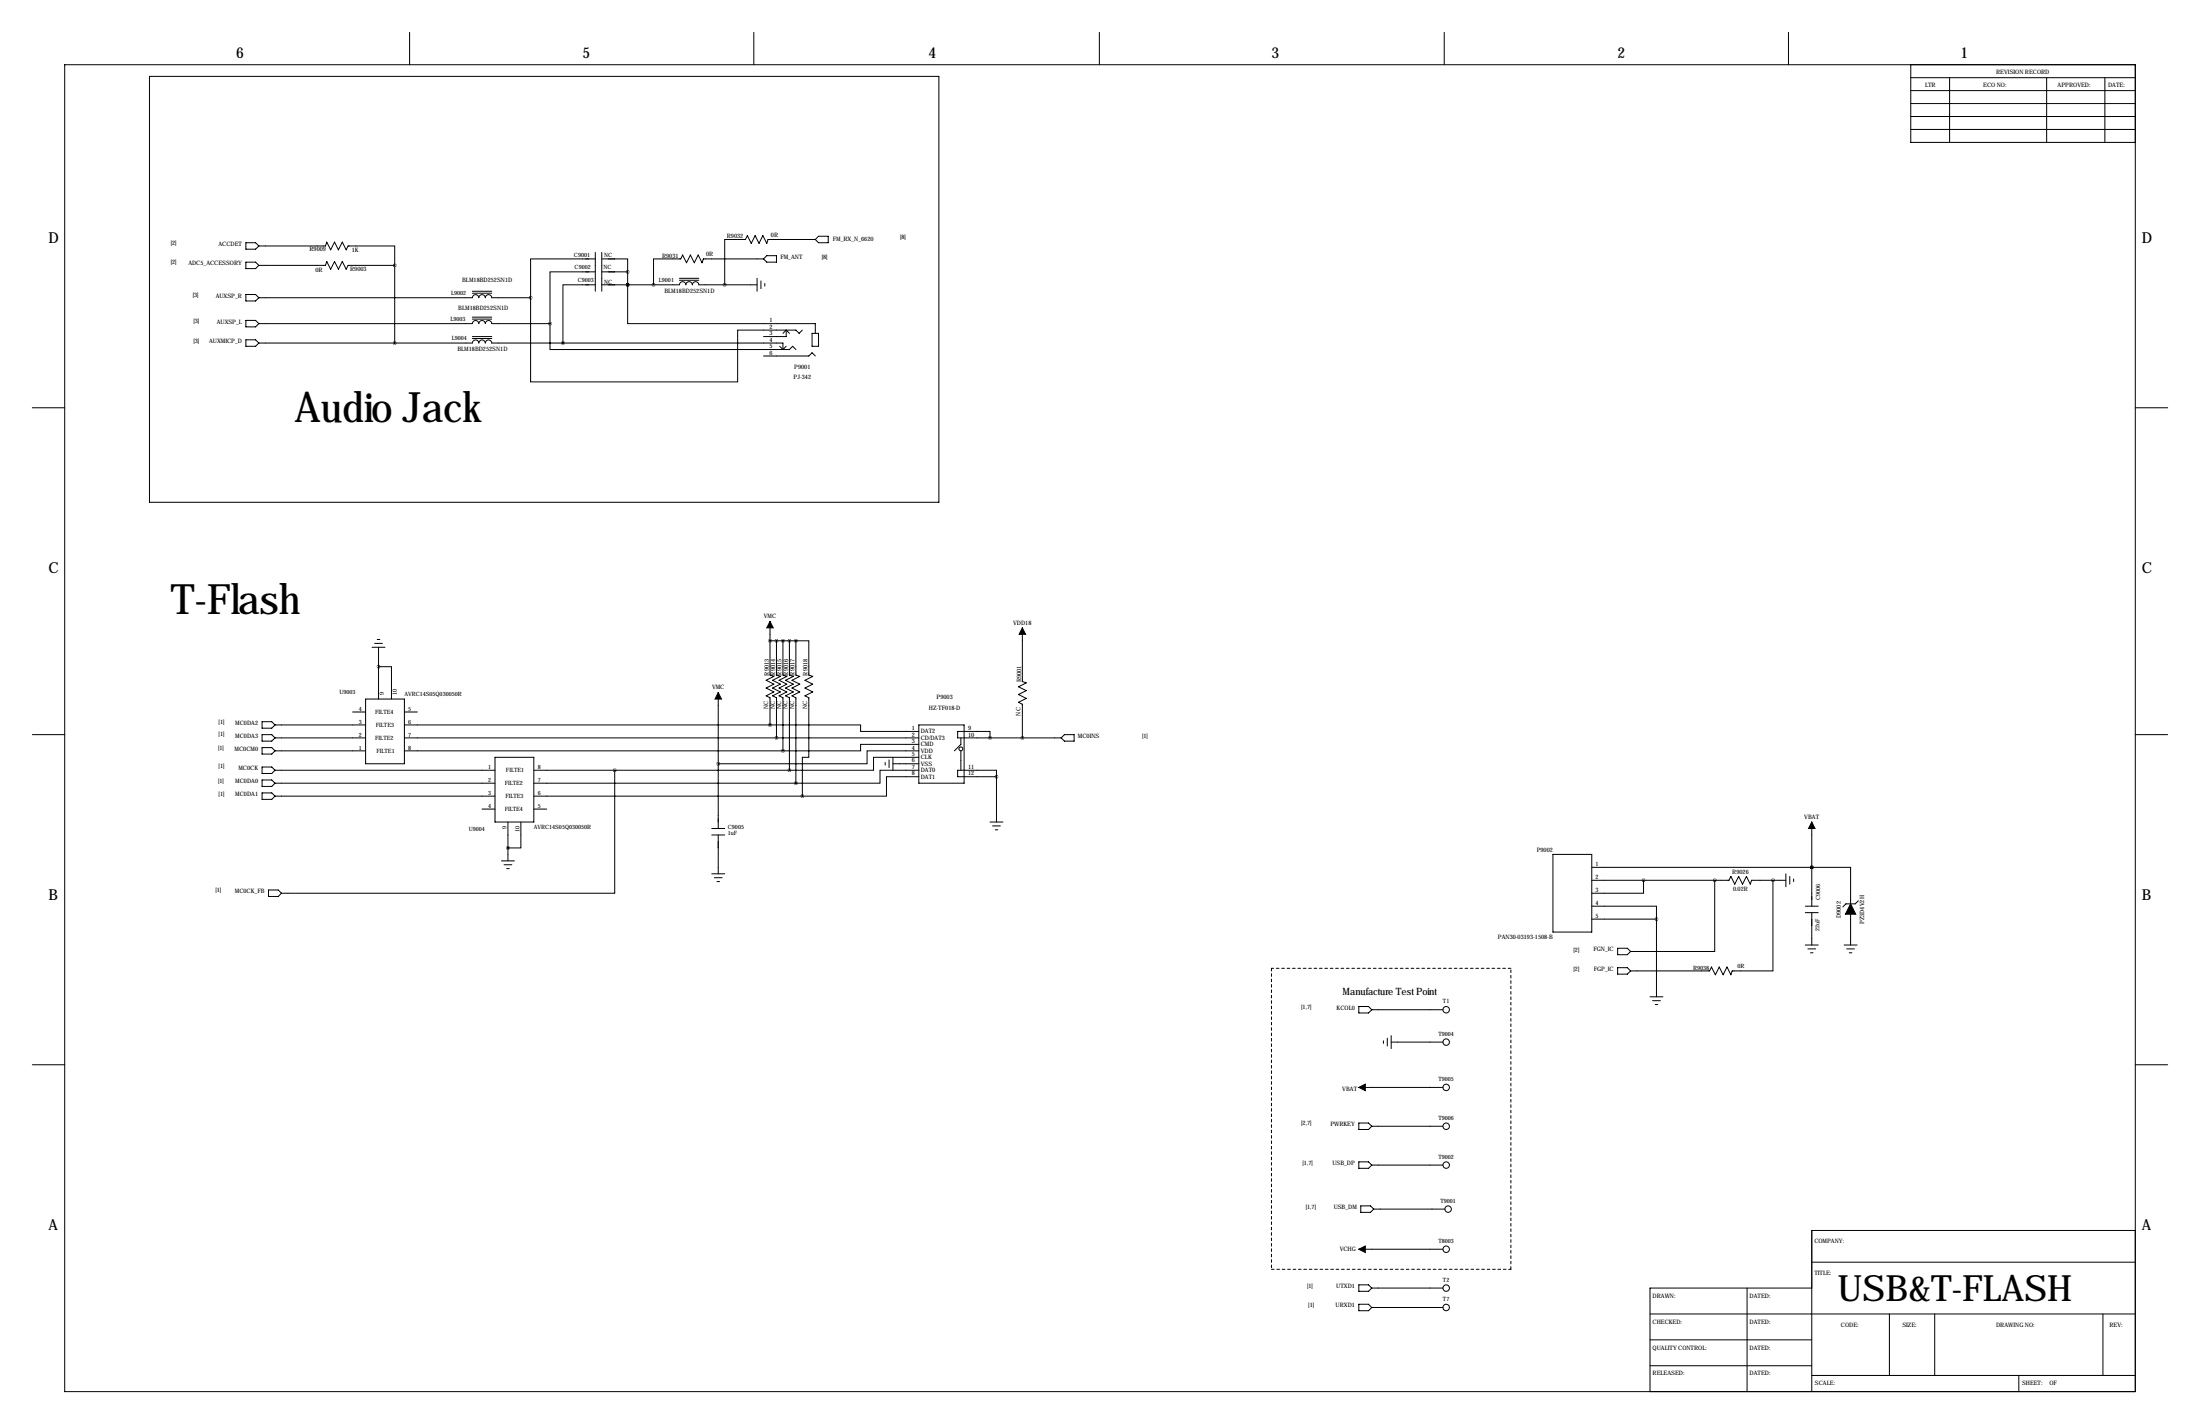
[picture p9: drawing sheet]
<svg xmlns="http://www.w3.org/2000/svg" width="864mm" height="559mm" viewBox="0 0 864 559" stroke-linecap="round" stroke-linejoin="round" font-family="sans-serif">
<g fill="none" stroke="#000" stroke-width=".39">
<path d="M160.8 12.7v12.7M295.9 12.7v12.7M431.5 12.7v12.7M566.9 12.7v12.7M702.1 12.7v12.7M25.4 25.4h812.8v520.7h-812.8zM58.7 30h309.9v167.1h-309.9zM750.1 25.4v30.5h88.1M750.1 35.6h88.1M750.1 30.5h88.1M765.3 30.5v25.4M803.4 30.5v25.4"/>
<path d="M826.3 30.5v25.4M750.1 50.8h88.1M750.1 45.7h88.1M750.1 40.6h88.1M96.5 95.2h3.8l1.3 1.3-1.3 1.3h-3.8zM101.6 96.5h26.2l.5-1.5 1.5 3 1.5-3 1.5 3 1.6-3 1.5 3 .8-1.5h18.2v7.6M233.7 99.1v15.2M236.2 99.1v15.2M320 94h-18.5l-.5 1.5-1.5-3-1.6 3-1.5-3-1.5 3-1.5-3-.8 1.5h-8.1v17.8M320 94l1.3-1.3h3.8v2.5h-3.8zM96.5 102.9h3.8l1.3 1.2-1.3 1.3h-3.8zM96.5 115.6h3.8l1.3 1.2-1.3 1.3h-3.8z"/>
<path d="M101.6 116.8h83.8M101.6 104.1h26.2l.5-1.5 1.5 3.1 1.5-3.1 1.5 3.1 1.6-3.1 1.5 3.1 .8-1.6h18.2M154.9 104.1v30.5M185.4 114.3h7.6M185.4 115.1h7.6M185.4 116.8a1.27 1.27 0 0 1 1.3-1.2 1.27 1.27 0 0 1 1.3 1.2M188 116.8a1.27 1.27 0 0 1 1.2-1.2 1.27 1.27 0 0 1 1.3 1.2M190.5 116.8a1.27 1.27 0 0 1 1.3-1.2 1.27 1.27 0 0 1 1.2 1.2h15.3M208.3 116.8v33.1h81.3v-20.4h22.8l1.3 1.3 1.3-1.3M233.7 101.6h-25.4v15.2M233.7 106.7h-17.8v20.3M233.7 111.8h-12.7v22.8"/>
<path d="M236.2 111.8l30.5-.1a1.27 1.27 0 0 1 1.3-1.2 1.27 1.27 0 0 1 1.2 1.3 1.27 1.27 0 0 1 1.3-1.3 1.27 1.27 0 0 1 1.3 1.3 1.27 1.27 0 0 1 1.2-1.3 1.27 1.27 0 0 1 1.3 1.3h22.9M236.2 101.6h10.2v5.1M236.2 106.7h10.2M246.4 111.8v15.2h73.6v3.8M246.4 111.8h.1M246.4 106.7v5.1M266.7 109.2h7.6M266.7 110h7.6M297.2 109.2v5.1M298.7 110.2v3.1M299.7 101.6h-23.6l-.5 1.5-1.5-3-1.6 3-1.5-3-1.5 3-1.5-3-.8 1.5h-10.7v10.2M299.7 101.6l1.3-1.3h3.8v2.6h-3.8z"/>
<path d="M300.2 111.3v1M96.5 133.3h3.8l1.3 1.3-1.3 1.3h-3.8zM96.5 125.7h3.8l1.3 1.3-1.3 1.3h-3.8zM101.6 134.6h83.8a1.27 1.27 0 0 1 1.3-1.2 1.27 1.27 0 0 1 1.3 1.2 1.27 1.27 0 0 1 1.2-1.2 1.27 1.27 0 0 1 1.3 1.2 1.27 1.27 0 0 1 1.3-1.2 1.27 1.27 0 0 1 1.2 1.2h114.3v2.6M101.6 127h83.8a1.27 1.27 0 0 1 1.3-1.2 1.27 1.27 0 0 1 1.3 1.2 1.27 1.27 0 0 1 1.2-1.2 1.27 1.27 0 0 1 1.3 1.2 1.27 1.27 0 0 1 1.3-1.2 1.27 1.27 0 0 1 1.2 1.2h22.9M185.4 132.1h7.6M185.4 132.8h7.6M185.4 124.5h7.6M185.4 125.2h7.6M215.9 127v10.2h94l1.2-1.3 1.3 1.3M299.7 139.7h17.8l1.3-1.3 1.2 1.3M306.1 135.9l1.2 1.3"/>
<path d="M308.6 129.5v2.6h-8.9M308.6 135.9l-1.3 1.3M308.6 129.5l1.3 1.3M308.6 129.5l-1.3 1.3M318.8 130.8h2.5v5.1h-2.5zM12.7 160h12.7M838.2 160h12.7M146 254h5.1M147.1 252.5h3M148.1 251h1M148.6 254v20.3M302.3 243.8v21.1l1.5 .5-3.1 1.6 3.1 1.5-3.1 1.5 3.1 1.5-3.1 1.5 1.6 .8v10.7"/>
<path d="M302.3 251.5h10.1M304.8 251.5v13.4l1.5 .5-3 1.6 3 1.5-3 1.5 3 1.5-3 1.5 1.5 .8v15.8M307.3 251.5v13.4l1.6 .5-3.1 1.6 3.1 1.5-3.1 1.5 3.1 1.5-3.1 1.5 1.5 .8v20.8M309.9 251.5v13.4l1.5 .5-3 1.6 3 1.5-3 1.5 3 1.5-3 1.5 1.5 .8v28.5M312.4 251.5h5.1v13.4l1.5 .5-3 1.6 3 1.5-3 1.5 3 1.5-3 1.5 1.5 .8v23.4h-2.5v15.2M312.4 251.5v13.4l1.5 .5-3 1.6 3 1.5-3 1.5 3 1.5-3 1.5 1.5 .8v33.5M401.3 246.4v21.1l1.5 .5-3 1.5 3 1.5-3 1.5 3 1.6-3 1.5 1.5 .8v13.2M138.4 279.4h5.1M143.5 274.3h15.2v25.4h-15.2zM148.6 261.6h5.1v12.7M158.7 279.4h5.1M281.9 271.8v53.3"/>
<path d="M12.7 288.3h12.7M102.9 288.3h3.8l1.2 1.3-1.2 1.2h-3.8zM102.9 283.2h3.8l1.2 1.3-1.2 1.3h-3.8zM102.9 293.4h3.8l1.2 1.2-1.2 1.3h-3.8zM107.9 294.6h35.6M107.9 289.6h35.6M107.9 284.5h35.6M158.7 294.6h148.6M158.7 289.6h202M158.7 284.5h143.6M194.3 297.2h15.2v25.4h-15.2zM302.3 284.5h35.5v2.5h22.9"/>
<path d="M347.5 299.2v1M349 298.2v3M350.5 299.7h10.2M350.5 297.2v5.1M360.7 292.1h-22.9v2.5h-30.5M360.7 294.6h-20.3v5.1h-58.5M360.7 297.2h-17.8v5.1h-33M360.7 284.5h17.8v22.8h-17.8zM377.2 289.6v2.5l-2.6 2.5M377.2 294.6v7.7M388.6 289.6v-2.6h-12.7v2.6h40.7M417.8 288.3h3.8v2.5h-3.8l-1.2-1.2z"/>
<path d="M838.2 288.3h12.7M102.9 301h3.8l1.2 1.3-1.2 1.2h-3.8zM102.9 306.1h3.8l1.2 1.2-1.2 1.3h-3.8zM102.9 311.1h3.8l1.2 1.3-1.2 1.3h-3.8zM107.9 302.3h86.4M107.9 307.3h86.4M107.9 312.4h86.4M189.2 317.5h5.1M209.5 302.3h100.4M209.5 307.3h102.9M209.5 312.4h105.5M209.5 317.5h5.1"/>
<path d="M241.3 302.3v48.2h-130.8M360.7 302.3h-15.3v5h-33M360.7 304.8h-12.7v7.6h-33M375.9 302.3h15.3v2.5h-15.3zM391.2 304.8v17.8M196.8 337.8h5.1M197.9 339.3h3M199.4 322.6v15.2M204.5 322.6v10.1h-5.1M279.4 325.1h5.1M279.4 327.7h5.1M281.9 327.7v15.2"/>
<path d="M388.6 322.6h5.1M389.6 324.1h3.1M390.7 325.6h1M609.6 335.3h15.2v30.5h-15.2zM711.2 322.6v33M105.4 349.2h3.8l1.3 1.3-1.3 1.3h-3.8zM198.9 340.9h1M279.4 342.9h5.1M280.4 344.4h3.1M281.4 345.9h1M624.8 355.6h25.4v5.1M624.8 345.4h53.9l.7-1.5 1.6 3.1 1.5-3.1 1.5 3.1 1.5-3.1 1.6 3.1 .5-1.6h13.4"/>
<path d="M624.8 340.4h86.4M645.2 345.4v5.1h-20.4M673.1 345.4v28h-33M696 345.4v35.6h-16l-.6 1.5-1.5-3-1.5 3-1.5-3-1.5 3-1.6-3-.7 1.5h-31M701 342.9v5.1M702.6 343.9v3.1M704.1 344.9v1M708.7 355.6h5M708.7 358.1h5M711.2 340.4h.1M711.2 340.4h15.2v14.3M711.2 358.1v12.7"/>
<path d="M726.4 358.7v12.1M729.5 353.5l-1.2 1.2h-3.7l-1.2 1.2M624.8 360.7h25.4M635 372.1h3.8l1.3 1.3-1.3 1.2h-3.8zM635 379.7h3.8l1.3 1.3-1.3 1.3h-3.8zM650.2 360.7v30.5M708.7 370.8h5M709.7 372.4h3M710.7 373.9h1M723.9 370.8h5.1M724.9 372.4h3.1M725.9 373.9h1"/>
<path d="M533.4 395h3.8l1.3 1.2-1.3 1.3h-3.8zM538.5 396.2h27.9M647.7 391.2h5.1M648.7 392.7h3.1M649.7 394.2h1M12.7 417.8h12.7M543.1 408.4v1M544.6 407.4v3.1M546.1 408.9h20.3M546.1 406.4v5.1M838.2 417.8h12.7M533.4 426.7h33"/>
<path d="M533.4 440.7h3.8l1.3 1.3-1.3 1.2h-3.8zM533.4 455.9h3.8l1.3 1.3-1.3 1.3h-3.8zM538.5 442h27.9M538.5 457.2h27.9M534.2 473.2h3.8l1.2 1.3-1.2 1.2h-3.8zM539.2 474.5h28M533.4 490.2h33M711.2 495.3h127M838.2 482.9h-127v63.2M533.4 504.2h3.8l1.3 1.3-1.3 1.2h-3.8zM533.4 511.8h3.8l1.3 1.3-1.3 1.2h-3.8zM538.5 505.5h27.9"/>
<path d="M538.5 513.1h27.9M647.7 515.6h190.5M685.8 505.5v40.6M711.2 505.5h-63.5v40.6M741.7 515.6v24.2M759.5 515.6v24.2M825.5 515.6v24.2M647.7 535.9h63.5M647.7 525.8h63.5M711.2 539.8h127M792.5 539.8v6.3"/>
<circle cx="377.2" cy="293.9" r=".76"/>
<circle cx="567.7" cy="396.2" r="1.27"/>
<circle cx="567.7" cy="408.9" r="1.27"/>
<circle cx="567.7" cy="426.7" r="1.27"/>
<circle cx="567.7" cy="457.2" r="1.27"/>
<circle cx="567.7" cy="442" r="1.27"/>
<circle cx="568.5" cy="474.5" r="1.27"/>
<circle cx="567.7" cy="490.2" r="1.27"/>
<circle cx="567.7" cy="505.5" r="1.27"/>
<circle cx="567.7" cy="513.1" r="1.27"/>
</g>
<path d="M499.1 380v118.1M593.1 380h-94M499.1 498.1h94M593.1 498.1v-118.1" fill="none" stroke="#000" stroke-width=".39" stroke-dasharray="1.1 1.1"/>
<path d="M302.3 243.8l1.2 2.6h-2.5zM401.3 246.4l1.3 2.5h-2.6zM281.9 271.8l1.3 2.5h-2.5zM711.2 322.6l1.3 2.5h-2.6zM726.4 354.7l2.1 4h-4.1zM533.4 426.7l2.5-1.3v2.6zM533.4 490.2l2.5-1.3v2.6z" fill="#000" stroke="#000" stroke-width=".39"/>
<path d="M256.5 111.8a.05 .05 0 0 0 .1 0 .05 .05 0 0 0-.1 0zM246.3 111.8a.05 .05 0 0 0 .1 0 .05 .05 0 0 0-.1 0zM246.3 106.7a.05 .05 0 0 0 .1 0 .05 .05 0 0 0-.1 0zM284.4 111.8a.05 .05 0 0 0 .1 0 .05 .05 0 0 0-.1 0zM208.2 116.8a.05 .05 0 0 0 .1 0 .05 .05 0 0 0-.1 0zM154.9 104.1a.05 .05 0 0 0 .1 0 .05 .05 0 0 0-.1 0zM154.9 134.6a.05 .05 0 0 0 .1 0 .05 .05 0 0 0-.1 0zM695.9 345.4a.05 .05 0 0 0 .1 0 .05 .05 0 0 0-.1 0zM281.9 299.7a.05 .05 0 0 0 .1 0 .05 .05 0 0 0-.1 0zM302.2 251.5a.05 .05 0 0 0 .1 0 .05 .05 0 0 0-.1 0zM307.3 251.5a.05 .05 0 0 0 .1 0 .05 .05 0 0 0-.1 0zM309.8 251.5a.05 .05 0 0 0 .1 0 .05 .05 0 0 0-.1 0zM312.4 251.5a.05 .05 0 0 0 .1 0 .05 .05 0 0 0-.1 0zM309.8 302.3a.05 .05 0 0 0 .1 0 .05 .05 0 0 0-.1 0zM148.5 261.6a.05 .05 0 0 0 .1 0 .05 .05 0 0 0-.1 0zM199.3 332.7a.05 .05 0 0 0 .1 0 .05 .05 0 0 0-.1 0zM302.2 284.5a.05 .05 0 0 0 .1 0 .05 .05 0 0 0-.1 0zM307.3 294.6a.05 .05 0 0 0 .1 0 .05 .05 0 0 0-.1 0zM312.4 307.3a.05 .05 0 0 0 .1 0 .05 .05 0 0 0-.1 0zM314.9 312.4a.05 .05 0 0 0 .1 0 .05 .05 0 0 0-.1 0zM645.1 345.4a.05 .05 0 0 0 .1 0 .05 .05 0 0 0-.1 0zM391.1 304.8a.05 .05 0 0 0 .1 0 .05 .05 0 0 0-.1 0zM388.6 289.6a.05 .05 0 0 0 .1 0 .05 .05 0 0 0-.1 0zM401.3 289.6a.05 .05 0 0 0 .1 0 .05 .05 0 0 0-.1 0zM246.3 111.8a.05 .05 0 0 0 .1 0 .05 .05 0 0 0-.1 0zM220.9 134.6a.05 .05 0 0 0 .1 0 .05 .05 0 0 0-.1 0zM650.2 360.7a.05 .05 0 0 0 .1 0 .05 .05 0 0 0-.1 0z" fill="#000" stroke="#000" stroke-width="1.3"/>
<g font-size="16.5">
<text x="115.6" y="165.6">Audio Jack</text>
<text x="67.1" y="241">T-Flash</text>
</g>
<text font-size="14.2" x="721.4" y="510.5">USB&amp;T-FLASH</text>
<g font-size="5.9">
<text x="92.7" y="22.9">6</text>
<text x="228.6" y="22.9">5</text>
<text x="364.5" y="22.9">4</text>
<text x="499.1" y="22.9">3</text>
<text x="635" y="22.9">2</text>
<text x="769.6" y="22.9">1</text>
<text x="19" y="95.2">D</text>
<text x="840.7" y="95.2">D</text>
<text x="19" y="224.8">C</text>
<text x="840.7" y="224.8">C</text>
<text x="19" y="353.1">B</text>
<text x="840.7" y="353.1">B</text>
<text x="19" y="482.6">A</text>
<text x="840.7" y="482.6">A</text>
</g>
<text font-size="4" x="527" y="390.5">Manufacture Test Point</text>
<g font-size="2.4">
<text x="783.6" y="29.2">REVISION RECORD</text>
<text x="755.6" y="34.3">LTR</text>
<text x="778.5" y="34.3">ECO NO:</text>
<text x="807.7" y="34.3">APPROVED:</text>
<text x="827.5" y="34.3">DATE:</text>
<text x="285.3" y="93.5">R9032</text>
<text x="302.6" y="93">0R</text>
<text x="326.9" y="94.7">FM_RX_N_6620</text>
<text x="353.3" y="93.8">[8]</text>
<text x="67" y="96.1">[2]</text>
<text x="85.8" y="96.5">ACCDET</text>
<text x="121.5" y="98.6">R9009</text>
<text x="138.1" y="98.8">1K</text>
<text x="259.9" y="101.1">R9031</text>
<text x="277.2" y="100.6">0R</text>
<text x="306.3" y="101.6">FM_ANT</text>
<text x="322.6" y="101.7">[8]</text>
<text x="67" y="103.7">[2]</text>
<text x="73.9" y="104.1">ADC5_ACCESSORY</text>
<text x="123.8" y="106.7">0R</text>
<text x="137.5" y="106.2">R9003</text>
<text x="181.4" y="110.8">BLM18BD252SN1D</text>
<text x="75.7" y="116.6">[3]</text>
<text x="84.7" y="116.8">AUXSP_R</text>
<text x="260.8" y="115">BLM18BD252SN1D</text>
<text x="179.9" y="121.7">BLM18BD252SN1D</text>
<text x="75.9" y="126.8">[3]</text>
<text x="85.1" y="127">AUXSP_L</text>
<text x="302.1" y="126.5">1</text>
<text x="302.1" y="129">2</text>
<text x="302.1" y="131.6">3</text>
<text x="75.9" y="134.4">[3]</text>
<text x="82.1" y="134.6">AUXMICP_D</text>
<text x="179.5" y="137.8">BLM18BD252SN1D</text>
<text x="302.1" y="134.1">4</text>
<text x="302.1" y="136.7">5</text>
<text x="302.1" y="139.2">6</text>
<text x="311.5" y="148.9">PJ-342</text>
<text x="311.8" y="144.8">P9001</text>
<text x="299.8" y="242.6">VMC</text>
<text x="397.7" y="245.1">VDD18</text>
<text x="301.8" y="265.1" transform="rotate(-90 301.8 265.1)">R9013</text>
<text x="304.3" y="265.1" transform="rotate(-90 304.3 265.1)">R9014</text>
<text x="306.8" y="265.1" transform="rotate(-90 306.8 265.1)">R9015</text>
<text x="309.4" y="265.1" transform="rotate(-90 309.4 265.1)">R9016</text>
<text x="311.9" y="265.1" transform="rotate(-90 311.9 265.1)">R9017</text>
<text x="317" y="265.1" transform="rotate(-90 317 265.1)">R9018</text>
<text x="400.8" y="267.7" transform="rotate(-90 400.8 267.7)">R9001</text>
<text x="279.5" y="270.5">VMC</text>
<text x="367.6" y="274.3">P9003</text>
<text x="301.6" y="278.2" transform="rotate(-90 301.6 278.2)">NC</text>
<text x="304.1" y="278.2" transform="rotate(-90 304.1 278.2)">NC</text>
<text x="306.6" y="278.2" transform="rotate(-90 306.6 278.2)">NC</text>
<text x="309.2" y="278.2" transform="rotate(-90 309.2 278.2)">NC</text>
<text x="311.7" y="278.2" transform="rotate(-90 311.7 278.2)">NC</text>
<text x="316.8" y="278.2" transform="rotate(-90 316.8 278.2)">NC</text>
<text x="364.7" y="278.4">HZ-TF018-D</text>
<text x="400.6" y="280.8" transform="rotate(-90 400.6 280.8)">NC</text>
<text x="85.8" y="284">[1]</text>
<text x="92.4" y="284.5">MC0DA2</text>
<text x="357.9" y="286.5">1</text>
<text x="361.4" y="287.8">DAT2</text>
<text x="380" y="286.5">9</text>
<text x="85.8" y="288.9">[1]</text>
<text x="92.4" y="289.6">MC0DA3</text>
<text x="357.9" y="289.1">2</text>
<text x="357.9" y="291.6">3</text>
<text x="361.4" y="290.4">CD/DAT3</text>
<text x="361.4" y="292.9">CMD</text>
<text x="380" y="289.1">10</text>
<text x="423.2" y="289.6">MC0INS</text>
<text x="448.3" y="289.6">[1]</text>
<text x="85.6" y="294.2">[1]</text>
<text x="92.1" y="294.6">MC0CM0</text>
<text x="357.9" y="294.1">4</text>
<text x="357.9" y="296.7">5</text>
<text x="357.9" y="299.2">6</text>
<text x="361.4" y="295.4">VDD</text>
<text x="361.4" y="298">CLK</text>
<text x="85.8" y="301.6">[1]</text>
<text x="93.6" y="302.3">MC0CK</text>
<text x="357.9" y="301.8">7</text>
<text x="357.9" y="304.3">8</text>
<text x="361.4" y="300.5">VSS</text>
<text x="361.4" y="303.1">DAT0</text>
<text x="361.4" y="305.6">DAT1</text>
<text x="380" y="301.8">11</text>
<text x="380" y="304.3">12</text>
<text x="85.6" y="307.1">[1]</text>
<text x="92.4" y="307.3">MC0DA0</text>
<text x="85.8" y="312.2">[1]</text>
<text x="92.4" y="312.4">MC0DA1</text>
<text x="708.3" y="321.3">VBAT</text>
<text x="603.2" y="334.3">P9002</text>
<text x="626.4" y="339.9">1</text>
<text x="626.4" y="344.9">2</text>
<text x="680" y="342.9">R9026</text>
<text x="84.6" y="350.1">[1]</text>
<text x="92.2" y="350.5">MC0CK_FB</text>
<text x="626.4" y="350">3</text>
<text x="680.3" y="349.6">0.02R</text>
<text x="626.4" y="355.1">4</text>
<text x="626.4" y="360.2">5</text>
<text x="722.6" y="360.2" transform="rotate(-90 722.6 360.2)">D9002</text>
<text x="731.8" y="362.6" transform="rotate(-90 731.8 362.6)">PZ3D4V2H</text>
<text x="588" y="368.4">PAN30-03193-1508-B</text>
<text x="617.7" y="373.4">[2]</text>
<text x="625.5" y="373.4">FGN_IC</text>
<text x="617.7" y="381.1">[2]</text>
<text x="625.6" y="381">FGP_IC</text>
<text x="510.8" y="395.8">[1,7]</text>
<text x="524.7" y="396.2">KCOL0</text>
<text x="526.9" y="428">VBAT</text>
<text x="510.8" y="441.5">[2,7]</text>
<text x="522.2" y="442">PWRKEY</text>
<text x="511.3" y="457">[1,7]</text>
<text x="523" y="457.2">USB_DP</text>
<text x="512.6" y="474.3">[1,7]</text>
<text x="523.5" y="474.5">USB_DM</text>
<text x="525.9" y="491">VCHG</text>
<text x="712.2" y="487.7">COMPANY:</text>
<text x="712.2" y="500.4">TITLE:</text>
<text x="513.1" y="505.3">[1]</text>
<text x="524.5" y="505.5">UTXD1</text>
<text x="648.7" y="509.3">DRAWN:</text>
<text x="686.8" y="509.3">DATED:</text>
<text x="513.6" y="512.9">[1]</text>
<text x="524.3" y="513.1">URXD1</text>
<text x="648.7" y="519.4">CHECKED:</text>
<text x="686.8" y="519.4">DATED:</text>
<text x="722.6" y="520.7">CODE:</text>
<text x="746.8" y="520.7">SIZE:</text>
<text x="783.6" y="520.7">DRAWING NO:</text>
<text x="828" y="520.7">REV:</text>
<text x="648.7" y="529.6">QUALITY CONTROL:</text>
<text x="686.8" y="529.6">DATED:</text>
<text x="648.7" y="539.8">RELEASED:</text>
<text x="686.8" y="539.8">DATED:</text>
<text x="712.5" y="543.6">SCALE:</text>
<text x="793.7" y="543.6">SHEET:</text>
<text x="804.5" y="543.6">OF</text>
</g>
<g font-size="2.3">
<text x="225.3" y="100.8">C9001</text>
<text x="237.1" y="100.8">NC</text>
<text x="225.6" y="105.7">C9002</text>
<text x="236.9" y="105.7">NC</text>
<text x="226.8" y="110.8">C9003</text>
<text x="237.1" y="111.3">NC</text>
<text x="258.7" y="110.7">L9001</text>
<text x="177.1" y="115.6">L9002</text>
<text x="176.9" y="126">L9003</text>
<text x="177.4" y="133.6">L9004</text>
<text x="133.2" y="272.3">U9003</text>
<text x="150.6" y="272.8" transform="rotate(-90 150.6 272.8)">9</text>
<text x="155.7" y="272.8" transform="rotate(-90 155.7 272.8)">10</text>
<text x="158.7" y="273.3">AVRC14S05Q030050R</text>
<text x="140.8" y="278.9">4</text>
<text x="147.3" y="280.2">FILTE4</text>
<text x="160.3" y="278.9">5</text>
<text x="140.8" y="284">3</text>
<text x="147.6" y="285.2">FILTE3</text>
<text x="160.3" y="284">6</text>
<text x="140.8" y="289.1">2</text>
<text x="147.3" y="290.3">FILTE2</text>
<text x="160.3" y="289.1">7</text>
<text x="140.8" y="294.1">1</text>
<text x="147.8" y="295.4">FILTE1</text>
<text x="160.3" y="294.1">8</text>
<text x="191.6" y="301.8">1</text>
<text x="198.6" y="303">FILTE1</text>
<text x="211.1" y="301.8">8</text>
<text x="191.6" y="306.8">2</text>
<text x="191.6" y="311.9">3</text>
<text x="198.1" y="308.1">FILTE2</text>
<text x="211.1" y="306.8">7</text>
<text x="211.1" y="311.9">6</text>
<text x="191.6" y="317">4</text>
<text x="198.4" y="313.2">FILTE3</text>
<text x="211.1" y="317">5</text>
<text x="198.1" y="318.3">FILTE4</text>
<text x="184" y="326.1">U9004</text>
<text x="198.9" y="325.3" transform="rotate(-90 198.9 325.3)">9</text>
<text x="204" y="326.5" transform="rotate(-90 204 326.5)">10</text>
<text x="209.5" y="325.1">AVRC14S05Q030050R</text>
<text x="285.7" y="325.4">C9005</text>
<text x="285.7" y="327.7">1uF</text>
<text x="714.5" y="353.3" transform="rotate(-90 714.5 353.3)">C9006</text>
<text x="714.3" y="365.5" transform="rotate(-90 714.3 365.5)">22uF</text>
<text x="664.6" y="380.5">R9038</text>
<text x="682.1" y="379.7">0R</text>
<text x="566.4" y="393.7">T1</text>
<text x="564.7" y="406.4">T9004</text>
<text x="564.7" y="424.2">T9005</text>
<text x="564.7" y="439.4">T9006</text>
<text x="564.7" y="454.7">T9002</text>
<text x="565.4" y="471.9">T9001</text>
<text x="564.7" y="487.7">T8003</text>
<text x="566.4" y="502.9">T2</text>
<text x="566.4" y="510.5">T7</text>
</g>
</svg>
